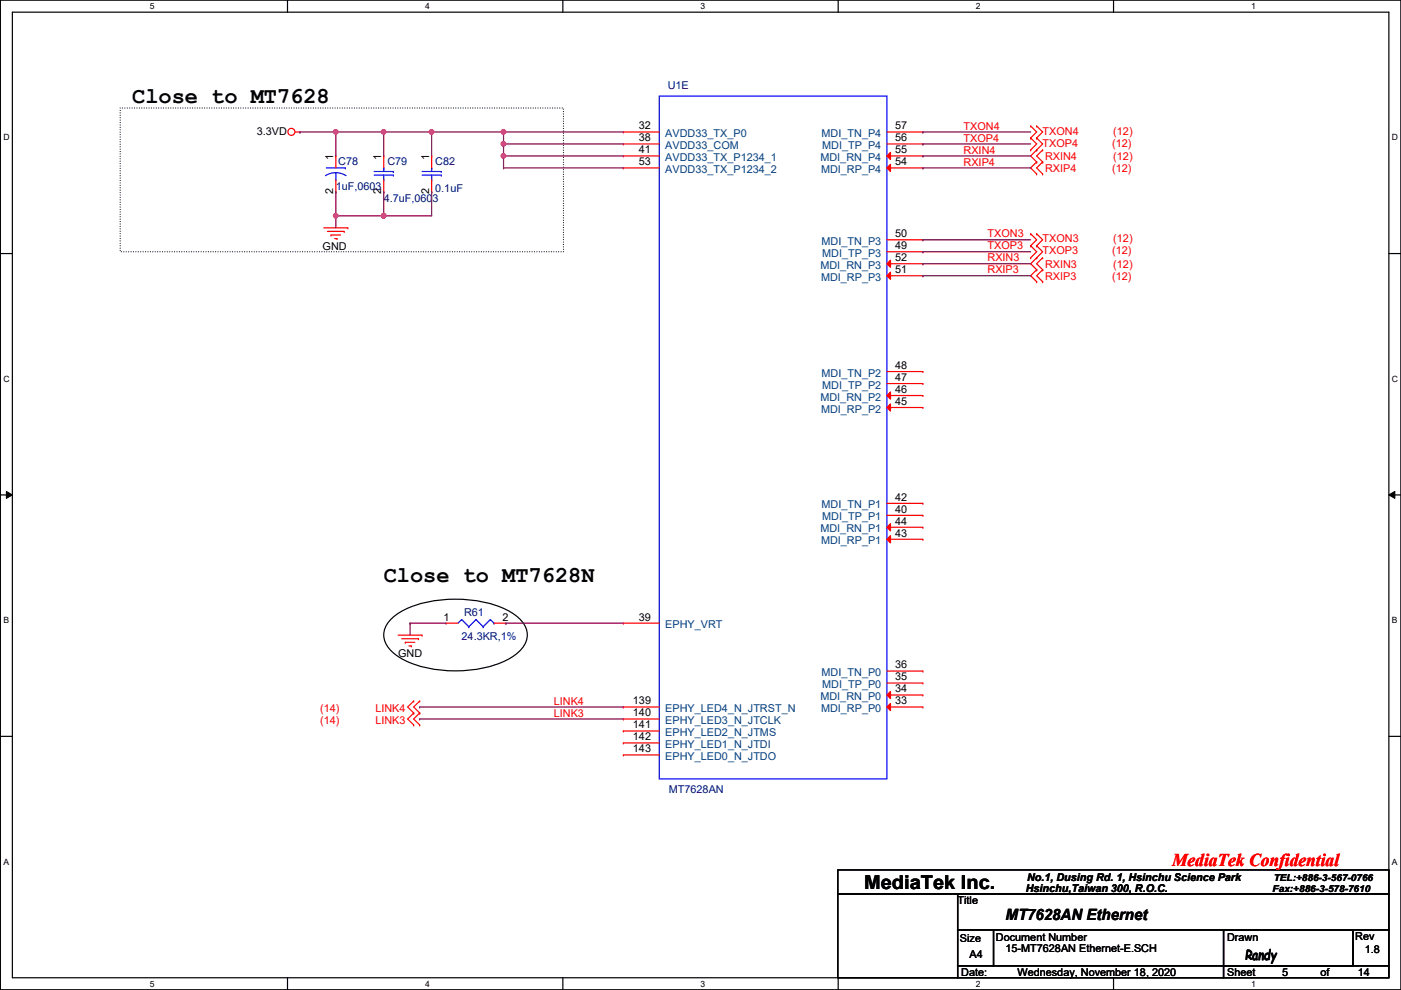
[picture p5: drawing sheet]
<svg xmlns="http://www.w3.org/2000/svg" width="297mm" height="210mm" viewBox="0 0 297 210" stroke-linecap="round" stroke-linejoin="round" font-family="sans-serif">
<path d="M.1 0h296.9v209.8h-296.9zM2.6 2.6h291.9v204.7h-291.9z" fill="none" stroke="#000" stroke-width=".25"/>
<g fill="#fff">
<path d="M31.8 .3h1v2h-1z"/>
<path d="M31.8 207.6h1v1.9h-1z"/>
</g>
<path d="M61 0v2.6M61 207.3v2.5" fill="none" stroke="#000" stroke-width=".25"/>
<g fill="#fff">
<path d="M90.1 .3h1v2h-1z"/>
<path d="M90.1 207.6h1v1.9h-1z"/>
</g>
<path d="M119.3 0v2.6M119.3 207.3v2.5" fill="none" stroke="#000" stroke-width=".25"/>
<g fill="#fff">
<path d="M148.5 .3h1v2h-1z"/>
<path d="M148.5 207.6h1v1.9h-1z"/>
</g>
<path d="M177.7 0v2.6M177.7 207.3v2.5" fill="none" stroke="#000" stroke-width=".25"/>
<g fill="#fff">
<path d="M206.9 .3h1v2h-1z"/>
<path d="M206.9 207.6h1v1.9h-1z"/>
</g>
<path d="M236.1 0v2.6M236.1 207.3v2.5" fill="none" stroke="#000" stroke-width=".25"/>
<g fill="#fff">
<path d="M265.3 .3h.9v2h-.9z"/>
<path d="M265.3 207.6h.9v1.9h-.9z"/>
<path d="M.7 28.2h1.3v1.9h-1.3z"/>
<path d="M295.1 28.2h1.3v1.9h-1.3z"/>
<path d="M.7 79.3h1.3v2h-1.3z"/>
<path d="M295.1 79.3h1.3v2h-1.3z"/>
</g>
<path d="M.1 53.8h2.5M294.5 53.8h2.5" fill="none" stroke="#000" stroke-width=".25"/>
<g fill="#fff">
<path d="M.7 130.5h1.2v2h-1.2z"/>
<path d="M295.1 130.5h1.2v2h-1.2z"/>
</g>
<path d="M.1 104.9h2.5M294.5 104.9h2.5" fill="none" stroke="#000" stroke-width=".25"/>
<path d="M1.4 104.2l1.2 .7-1.2 .8zM294.5 104.9l1.2-.7v1.5z" fill="#000"/>
<path d="M1.4 104.2l1.2 .7-1.2 .8zM294.5 104.9l1.2-.7v1.5z" fill="none" stroke="#000" stroke-width=".21"/>
<g fill="#fff">
<path d="M.7 181.7h1.2v2h-1.2z"/>
<path d="M295.1 181.7h1.2v2h-1.2z"/>
</g>
<g fill="none" stroke="#000" stroke-width=".25">
<path d="M82.9 131.3a17.4 17.4 0 0 1 10.2-4.1 25.4 25.4 0 0 1 15.4 2.7 5.9 5.9 0 0 1 3.3 4.7 6 6 0 0 1-3.3 4.8 26.4 26.4 0 0 1-20.1 1.6 11 11 0 0 1-6.6-4.6 4.3 4.3 0 0 1 1.1-5.1zM.1 156.1h2.5M294.5 156.1h2.5M177.6 184.4h116.9v5.1h-116.9zM177.6 189.5h25.4v17.8h-25.4zM203 189.5h91.5v7.6h-91.5zM203 197.1h7.6v7.7h-7.6zM210.6 197.1h76.2v7.7h-76.2zM259.4 197.1h27.4v7.7h-27.4zM259.4 197.1h.1M259.4 197.1v7.7M286.8 197.1h7.7v7.7h-7.7z"/>
<path d="M203 204.8h56.4v2.5h-56.4zM259.4 204.8h35.1v2.5h-35.1z"/>
</g>
<path d="M25.5 22.9h94v30.5h-94z" fill="none" stroke="#000" stroke-width=".25" stroke-dasharray="0 .5"/>
<g fill="none" stroke="#f00" stroke-width=".25">
<path d="M62.6 28h1M63.6 28h.1M132.2 33.1h.1M132.2 35.6h.1M132.2 33.1h7.6M132.2 35.6h7.6M218.5 29.3h.1M218.5 26.7h.1M218.5 31.8h.1M218.5 26.7l1.3 1.3-1.3 1.3M218.5 29.3l1.3 1.2-1.3 1.3M219.8 29.3h.1"/>
<path d="M219.8 26.7h.1M219.8 31.8h.1M219.8 34.3h.1M219.8 36.9h.1M219.8 26.7l1.3 1.3-1.3 1.3M219.8 29.3l1.3 1.2-2.6 2.6 1.3 1.2M219.8 34.3l-1.3 1.3 1.3 1.3M221.1 34.3h.1M221.1 31.8h.1M221.1 36.9h.1M221.1 31.8l-1.3 1.3 1.3 1.2M221.1 34.3l-1.3 1.3 1.3 1.3"/>
<path d="M68.7 48.3h5M69.4 49.1h3.6M70.2 49.8h.1M70.2 49.8h2M70.9 50.6h.6M71.5 50.6h.1M73 49.1h.1M73.7 48.3h.1M188 50.8h7.7M188 53.4h7.7M195.7 50.8h.1M195.7 53.4h.1"/>
<path d="M218.5 52.1h.1M218.5 49.6h.1M218.5 54.7h.1M218.5 49.6l1.3 1.2-1.3 1.3M218.5 52.1l1.3 1.3-1.3 1.3M219.8 52.1h.1M219.8 49.6h.1M219.8 54.7h.1M219.8 57.2h.1M219.8 59.7h.1M219.8 49.6l1.3 1.2-1.3 1.3M219.8 52.1l1.3 1.3-2.6 2.5 1.3 1.3"/>
<path d="M219.8 57.2l-1.3 1.3 1.3 1.2M221.1 57.2h.1M221.1 54.7h.1M221.1 59.7h.1M221.1 54.7l-1.3 1.2 1.3 1.3M221.1 57.2l-1.3 1.3 1.3 1.2M84.4 134.7h5.1M85.2 135.4h3.5M85.9 136.2h.1M85.9 136.2h2.1M86.7 136.9h.5M87.2 136.9h.1"/>
<path d="M88.7 135.4h.1M89.5 134.7h.1M132.2 132.1h.1M132.2 132.1h7.6M87.7 148.6h.1M87.7 151.2h.1M87.7 153.7h.1M87.7 148.6l-1.3 1.3 1.3 1.3M87.7 151.2l-1.3 1.2 1.3 1.3M89 148.6h.1M89 151.2h.1M89 153.7h.1"/>
<path d="M89 148.6l-1.3 1.3 1.3 1.3M89 151.2l-1.3 1.2 1.3 1.3M132.2 149.9h.1M132.2 152.4h.1M132.2 155h.1M132.2 157.5h.1M132.2 149.9h7.6M132.2 152.4h7.6M132.2 155h7.6M132.2 157.5h7.6M132.2 160.1h.1M132.2 160.1h7.6"/>
<circle cx="61.8" cy="28" r=".75"/>
</g>
<path d="M139.8 20.4h48.2v144.7h-48.2z" fill="none" stroke="#00f" stroke-width=".25"/>
<path d="M188 55.9l.8-.7v1.5z" fill="#f00"/>
<path d="M188 55.9l.8-.7v1.5zM188 55.9h7.7M195.7 55.9h.1" fill="none" stroke="#f00" stroke-width=".25"/>
<path d="M188 58.5l.8-.8v1.5z" fill="#f00"/>
<path d="M188 58.5l.8-.8v1.5zM188 58.5h7.7M195.7 58.5h.1M188 78.8h7.7M195.7 78.8h.1M188 81.3h7.7M195.7 81.3h.1" fill="none" stroke="#f00" stroke-width=".25"/>
<path d="M188 83.9l.8-.8v1.5z" fill="#f00"/>
<path d="M188 83.9l.8-.8v1.5zM188 83.9h7.7M195.7 83.9h.1" fill="none" stroke="#f00" stroke-width=".25"/>
<path d="M188 86.4l.8-.8v1.6z" fill="#f00"/>
<path d="M188 86.4l.8-.8v1.6zM188 86.4h7.7M195.7 86.4h.1M188 106.7h7.7M188 109.3h7.7M195.7 106.7h.1M195.7 109.3h.1" fill="none" stroke="#f00" stroke-width=".25"/>
<path d="M188 111.8l.8-.8v1.6z" fill="#f00"/>
<path d="M188 111.8l.8-.8v1.6zM188 111.8h7.7M195.7 111.8h.1" fill="none" stroke="#f00" stroke-width=".25"/>
<path d="M188 114.3l.8-.7v1.5z" fill="#f00"/>
<path d="M188 114.3l.8-.7v1.5zM188 114.3h7.7M195.7 114.3h.1M188 142.3h7.7M188 144.8h7.7M195.7 142.3h.1M195.7 144.8h.1" fill="none" stroke="#f00" stroke-width=".25"/>
<path d="M188 147.4l.8-.8v1.5z" fill="#f00"/>
<path d="M188 147.4l.8-.8v1.5zM188 147.4h7.7M195.7 147.4h.1" fill="none" stroke="#f00" stroke-width=".25"/>
<path d="M188 149.9l.8-.8v1.6z" fill="#f00"/>
<path d="M188 28h7.7M188 30.5h7.7M195.7 28h.1M195.7 30.5h.1M188 149.9l.8-.8v1.6zM188 149.9h7.7M195.7 149.9h.1" fill="none" stroke="#f00" stroke-width=".25"/>
<path d="M188 33.1l.8-.8v1.5z" fill="#f00"/>
<path d="M188 33.1l.8-.8v1.5zM188 33.1h7.7M195.7 33.1h.1" fill="none" stroke="#f00" stroke-width=".25"/>
<path d="M188 35.6l.8-.8v1.6z" fill="#f00"/>
<g fill="none" stroke="#f00" stroke-width=".25">
<path d="M71.2 33.1h.1M71.2 33.1v2.5M71.2 38.1v2.6M81.4 33.1h.1M81.4 33.1v2.5M81.4 38.1v2.6M91.5 33.1h.1M91.5 33.1v2.5M91.5 38.1v2.6M132.2 30.5h.1M132.2 28h.1M132.2 30.5h7.6"/>
<path d="M132.2 28h7.6M188 35.6l.8-.8v1.6zM188 35.6h7.7M195.7 35.6h.1M71.2 40.7h.1M81.4 40.7h.1M91.5 40.7h.1M94.6 132.1h.1M94.6 132.1h2.5M104.7 132.1h2.6M107.3 132.1h.1"/>
</g>
<g fill="none" stroke="#00f" stroke-width=".25">
<path d="M69.2 35.6h4M71.2 38.1h.1M71.2 36.6l1.3 .2 .9 .5M71.2 36.6l-.9 .1-1.3 .6M71.2 36.6v1.5M73.2 35.6h.1M79.3 36.4h4.1M79.3 37.1h4.1M81.4 38.1h.1M81.4 35.6h.1M81.4 35.6v.8M81.4 37.1v1"/>
<path d="M83.4 36.4h.1M83.4 37.1h.1M89.5 36.4h4.1M89.5 37.1h4.1M91.5 38.1h.1M91.5 35.6h.1M91.5 35.6v.8M91.5 37.1v1M93.6 36.4h.1M93.6 37.1h.1M97.9 131.4h.1M97.9 131.4l-.8 .7"/>
<path d="M97.9 131.4l1.5 1.5M99.4 132.9h.1M100.9 131.4h.1M100.9 131.4l-1.5 1.5M100.9 131.4l1.5 1.5M102.4 132.9h.1M104 131.4h.1M104 131.4l-1.6 1.5M104 131.4l.7 .7M104.7 132.1h.1"/>
</g>
<g fill="none" stroke="#800040" stroke-width=".25">
<path d="M71.2 28h.1M71.2 28h10.2M195.7 33.1h.1M195.7 30.5h.1M195.7 35.6h.1M195.7 28h.1M195.7 33.1h22.8M195.7 30.5h22.8M195.7 35.6h22.8M195.7 28h22.8M71.2 45.8h.1M71.2 45.8v2.5"/>
<path d="M195.7 58.5h.1M195.7 53.4h.1M195.7 55.9h.1M195.7 50.8h.1M195.7 58.5h22.8M195.7 53.4h22.8M195.7 55.9h22.8M195.7 50.8h22.8M86.9 132.1h.1M86.9 132.1v2.6M86.9 132.1h7.7M107.3 132.1h.1"/>
<path d="M107.3 132.1h24.9M89 149.9h.1M89 149.9h43.2"/>
</g>
<circle cx="71.2" cy="28" r=".49" fill="#f0f"/>
<circle cx="71.2" cy="28" r=".49" fill="none" stroke="#f0f" stroke-width=".25"/>
<path d="M71.2 28h.1M71.2 28v5.1M71.2 45.8h.1M71.2 45.8h10.2" fill="none" stroke="#800040" stroke-width=".25"/>
<circle cx="81.3" cy="45.7" r=".49" fill="#f0f"/>
<circle cx="81.3" cy="45.7" r=".49" fill="none" stroke="#f0f" stroke-width=".25"/>
<circle cx="71.2" cy="45.7" r=".49" fill="#f0f"/>
<circle cx="71.2" cy="45.7" r=".49" fill="none" stroke="#f0f" stroke-width=".25"/>
<path d="M81.4 28h.1M81.4 28h10.1" fill="none" stroke="#800040" stroke-width=".25"/>
<circle cx="91.5" cy="28" r=".49" fill="#f0f"/>
<circle cx="91.5" cy="28" r=".49" fill="none" stroke="#f0f" stroke-width=".25"/>
<circle cx="81.3" cy="28" r=".49" fill="#f0f"/>
<circle cx="81.3" cy="28" r=".49" fill="none" stroke="#f0f" stroke-width=".25"/>
<g fill="none" stroke="#800040" stroke-width=".25">
<path d="M63.6 28h.1M63.6 28h7.6M81.4 28h.1M81.4 28v5.1M91.5 28h.1M91.5 28v5.1M106.8 28h.1M106.8 30.5h.1M106.8 33.1h.1M106.8 35.6h.1M106.8 28h25.4M106.8 30.5h25.4"/>
<path d="M106.8 33.1h25.4M106.8 35.6h25.4M106.8 28v2.5M71.2 40.7h.1M71.2 40.7v5.1M81.4 40.7h.1M81.4 40.7v5.1"/>
</g>
<circle cx="106.7" cy="30.5" r=".49" fill="#f0f"/>
<circle cx="106.7" cy="30.5" r=".49" fill="none" stroke="#f0f" stroke-width=".25"/>
<circle cx="106.7" cy="28" r=".49" fill="#f0f"/>
<circle cx="106.7" cy="28" r=".49" fill="none" stroke="#f0f" stroke-width=".25"/>
<path d="M91.5 28h.1M91.5 28h15.3M106.8 30.5h.1M106.8 30.5v2.6" fill="none" stroke="#800040" stroke-width=".25"/>
<circle cx="106.7" cy="33" r=".49" fill="#f0f"/>
<circle cx="106.7" cy="33" r=".49" fill="none" stroke="#f0f" stroke-width=".25"/>
<path d="M106.8 33.1h.1M106.8 33.1v2.5M81.4 45.8h.1M81.4 45.8h10.1" fill="none" stroke="#800040" stroke-width=".25"/>
<circle cx="81.3" cy="45.7" r=".49" fill="#f0f"/>
<circle cx="81.3" cy="45.7" r=".49" fill="none" stroke="#f0f" stroke-width=".25"/>
<path d="M91.5 40.7h.1M91.5 40.7v5.1M89 152.4h.1M89 152.4h43.2" fill="none" stroke="#800040" stroke-width=".25"/>
<circle cx="71.2" cy="28" r=".49" fill="#f0f"/>
<circle cx="71.2" cy="28" r=".49" fill="none" stroke="#f0f" stroke-width=".25"/>
<circle cx="81.3" cy="45.7" r=".49" fill="#f0f"/>
<circle cx="81.3" cy="45.7" r=".49" fill="none" stroke="#f0f" stroke-width=".25"/>
<circle cx="71.2" cy="45.7" r=".49" fill="#f0f"/>
<circle cx="71.2" cy="45.7" r=".49" fill="none" stroke="#f0f" stroke-width=".25"/>
<circle cx="91.5" cy="28" r=".49" fill="#f0f"/>
<circle cx="91.5" cy="28" r=".49" fill="none" stroke="#f0f" stroke-width=".25"/>
<circle cx="81.3" cy="28" r=".49" fill="#f0f"/>
<circle cx="81.3" cy="28" r=".49" fill="none" stroke="#f0f" stroke-width=".25"/>
<circle cx="106.7" cy="30.5" r=".49" fill="#f0f"/>
<circle cx="106.7" cy="30.5" r=".49" fill="none" stroke="#f0f" stroke-width=".25"/>
<circle cx="106.7" cy="28" r=".49" fill="#f0f"/>
<circle cx="106.7" cy="28" r=".49" fill="none" stroke="#f0f" stroke-width=".25"/>
<circle cx="106.7" cy="33" r=".49" fill="#f0f"/>
<circle cx="106.7" cy="33" r=".49" fill="none" stroke="#f0f" stroke-width=".25"/>
<circle cx="81.3" cy="45.7" r=".49" fill="#f0f"/>
<circle cx="81.3" cy="45.7" r=".49" fill="none" stroke="#f0f" stroke-width=".25"/>
<g font-size="4.8">
<text x="28" y="21.9">Close to MT7628</text>
<text x="81.4" y="123.5">Close to MT7628N</text>
</g>
<text font-size="4.1" x="183.2" y="188.5">MediaTek Inc.</text>
<text font-size="3.8" fill="#f00" x="248.5" y="183.6">MediaTek Confidential</text>
<text font-size="3.3" x="213.2" y="195.1">MT7628AN Ethernet</text>
<text font-size="3" x="264" y="203.6">Randy</text>
<g font-size="2.3" fill="#000080">
<text x="141.6" y="18.9">U1E</text>
<text x="71.7" y="34.9">C78</text>
<text x="82.1" y="34.9">C79</text>
<text x="92.3" y="34.9">C82</text>
<text x="71.2" y="40.2">1uF,0603</text>
<text x="92.3" y="40.7">0.1uF</text>
<text x="81.4" y="42.8">4.7uF,0603</text>
<text x="98.4" y="130.6">R61</text>
<text x="97.9" y="135.7">24.3KR,1%</text>
<text x="141.8" y="168.2">MT7628AN</text>
</g>
<g font-size="2.3">
<text x="54.4" y="28.5">3.3VD</text>
<text x="135.5" y="30">38</text>
<text x="135.5" y="27.4">32</text>
<text x="189.8" y="27.4">57</text>
<text x="189.8" y="30">56</text>
<text x="70.7" y="33.8" transform="rotate(-90 70.7 33.8)">1</text>
<text x="80.8" y="33.8" transform="rotate(-90 80.8 33.8)">1</text>
<text x="91" y="33.8" transform="rotate(-90 91 33.8)">1</text>
<text x="135.5" y="32.5">41</text>
<text x="135.5" y="35.1">53</text>
<text x="189.8" y="32.5">55</text>
<text x="189.8" y="35.1">54</text>
<text x="70.7" y="41.2" transform="rotate(-90 70.7 41.2)">2</text>
<text x="80.8" y="41.2" transform="rotate(-90 80.8 41.2)">2</text>
<text x="91" y="41.2" transform="rotate(-90 91 41.2)">2</text>
<text x="68.4" y="52.9">GND</text>
<text x="189.8" y="50.3">50</text>
<text x="189.8" y="52.8">49</text>
<text x="189.8" y="55.4">52</text>
<text x="189.8" y="57.9">51</text>
<text x="189.8" y="78.2">48</text>
<text x="189.8" y="80.8">47</text>
<text x="189.8" y="83.3">46</text>
<text x="189.8" y="85.9">45</text>
<text x="189.8" y="106.2">42</text>
<text x="189.8" y="108.7">40</text>
<text x="189.8" y="111.3">44</text>
<text x="189.8" y="113.8">43</text>
<text x="94.1" y="131.6">1</text>
<text x="106.5" y="131.6">2</text>
<text x="135.5" y="131.6">39</text>
<text x="84.4" y="139.3">GND</text>
<text x="189.8" y="141.7">36</text>
<text x="134.2" y="149.4">139</text>
<text x="189.8" y="144.3">35</text>
<text x="189.8" y="146.8">34</text>
<text x="189.8" y="149.4">33</text>
<text x="134.2" y="151.9">140</text>
<text x="134.2" y="154.4">141</text>
<text x="134.2" y="157">142</text>
<text x="134.2" y="159.5">143</text>
<text x="203" y="191.6">Title</text>
<text x="217.5" y="189.1">Hsinchu,Taiwan 300, R.O.C.</text>
<text x="217.8" y="186.8">No.1, Dusing Rd. 1, Hsinchu Science Park</text>
<text x="203.5" y="199.7">Size</text>
<text x="205.6" y="203">A4</text>
<text x="211.2" y="199.5">Document Number</text>
<text x="213.2" y="201.8">15-MT7628AN Ethernet-E.SCH</text>
<text x="260.2" y="199.5">Drawn</text>
<text x="287.4" y="199.2">Rev</text>
<text x="289.4" y="202">1.8</text>
<text x="203.8" y="206.8">Date:</text>
<text x="215.7" y="206.8">Wednesday, November 18, 2020</text>
<text x="260.2" y="206.8">Sheet</text>
<text x="271.9" y="206.8">5</text>
<text x="280" y="206.8">of</text>
<text x="287.9" y="206.8">14</text>
</g>
<g font-size="2.3" fill="#004080">
<text x="141.1" y="29">AVDD33_TX_P0</text>
<text x="174.2" y="29">MDI_TN_P4</text>
<text x="141.1" y="34.1">AVDD33_TX_P1234_1</text>
<text x="141.1" y="31.6">AVDD33_COM</text>
<text x="173.9" y="34.1">MDI_RN_P4</text>
<text x="174.3" y="31.6">MDI_TP_P4</text>
<text x="141.1" y="36.7">AVDD33_TX_P1234_2</text>
<text x="174.1" y="36.7">MDI_RP_P4</text>
<text x="174.2" y="51.9">MDI_TN_P3</text>
<text x="173.9" y="57">MDI_RN_P3</text>
<text x="174.1" y="59.5">MDI_RP_P3</text>
<text x="174.3" y="54.4">MDI_TP_P3</text>
<text x="174.2" y="79.8">MDI_TN_P2</text>
<text x="174.3" y="82.4">MDI_TP_P2</text>
<text x="173.9" y="84.9">MDI_RN_P2</text>
<text x="174.1" y="87.5">MDI_RP_P2</text>
<text x="174.2" y="107.8">MDI_TN_P1</text>
<text x="173.9" y="112.9">MDI_RN_P1</text>
<text x="174.3" y="110.3">MDI_TP_P1</text>
<text x="174.1" y="115.4">MDI_RP_P1</text>
<text x="141.1" y="133.2">EPHY_VRT</text>
<text x="174.2" y="143.3">MDI_TN_P0</text>
<text x="173.9" y="148.4">MDI_RN_P0</text>
<text x="174.3" y="145.9">MDI_TP_P0</text>
<text x="141.1" y="151">EPHY_LED4_N_JTRST_N</text>
<text x="141.1" y="153.5">EPHY_LED3_N_JTCLK</text>
<text x="174.1" y="151">MDI_RP_P0</text>
<text x="141.1" y="156">EPHY_LED2_N_JTMS</text>
<text x="141.1" y="158.6">EPHY_LED1_N_JTDI</text>
<text x="141.1" y="161.1">EPHY_LED0_N_JTDO</text>
</g>
<g font-size="2.3" fill="#f00">
<text x="204.3" y="27.5">TXON4</text>
<text x="221.1" y="28.5">TXON4</text>
<text x="236" y="28.5">(12)</text>
<text x="204.3" y="32.6">RXIN4</text>
<text x="204.3" y="30">TXOP4</text>
<text x="204.3" y="35.1">RXIP4</text>
<text x="221.1" y="31.1">TXOP4</text>
<text x="221.6" y="33.9">RXIN4</text>
<text x="235.8" y="31.1">(12)</text>
<text x="236" y="33.9">(12)</text>
<text x="221.6" y="36.4">RXIP4</text>
<text x="235.8" y="36.4">(12)</text>
<text x="209.4" y="52.9">TXOP3</text>
<text x="209.4" y="50.3">TXON3</text>
<text x="221.1" y="51.4">TXON3</text>
<text x="221.1" y="53.9">TXOP3</text>
<text x="235.8" y="53.9">(12)</text>
<text x="236" y="51.4">(12)</text>
<text x="209.4" y="58">RXIP3</text>
<text x="209.4" y="55.4">RXIN3</text>
<text x="221.6" y="56.7">RXIN3</text>
<text x="221.6" y="59.3">RXIP3</text>
<text x="235.8" y="59.3">(12)</text>
<text x="236" y="56.7">(12)</text>
<text x="117.4" y="149.4">LINK4</text>
<text x="67.9" y="151">(14)</text>
<text x="67.9" y="153.5">(14)</text>
<text x="79.6" y="151">LINK4</text>
<text x="79.6" y="153.5">LINK3</text>
<text x="117.4" y="151.9">LINK3</text>
</g>
<g font-size="2">
<text x="269.8" y="189.1">Fax:+886-3-578-7610</text>
<text x="270.1" y="186.9">TEL:+886-3-567-0766</text>
</g>
<g font-size="1.8">
<text x="31.8" y="1.9">5</text>
<text x="90.1" y="1.9">4</text>
<text x="148.5" y="1.9">3</text>
<text x="206.9" y="1.9">2</text>
<text x="265.3" y="1.9">1</text>
<text x=".7" y="29.8">D</text>
<text x="295.1" y="29.8">D</text>
<text x=".7" y="80.9">C</text>
<text x="295.1" y="80.9">C</text>
<text x=".7" y="132.1">B</text>
<text x="295.1" y="132.1">B</text>
<text x=".7" y="183.3">A</text>
<text x="295.1" y="183.3">A</text>
<text x="31.8" y="209.2">5</text>
<text x="90.1" y="209.2">4</text>
<text x="148.5" y="209.2">3</text>
<text x="206.9" y="209.2">2</text>
<text x="265.3" y="209.2">1</text>
</g>
</svg>
